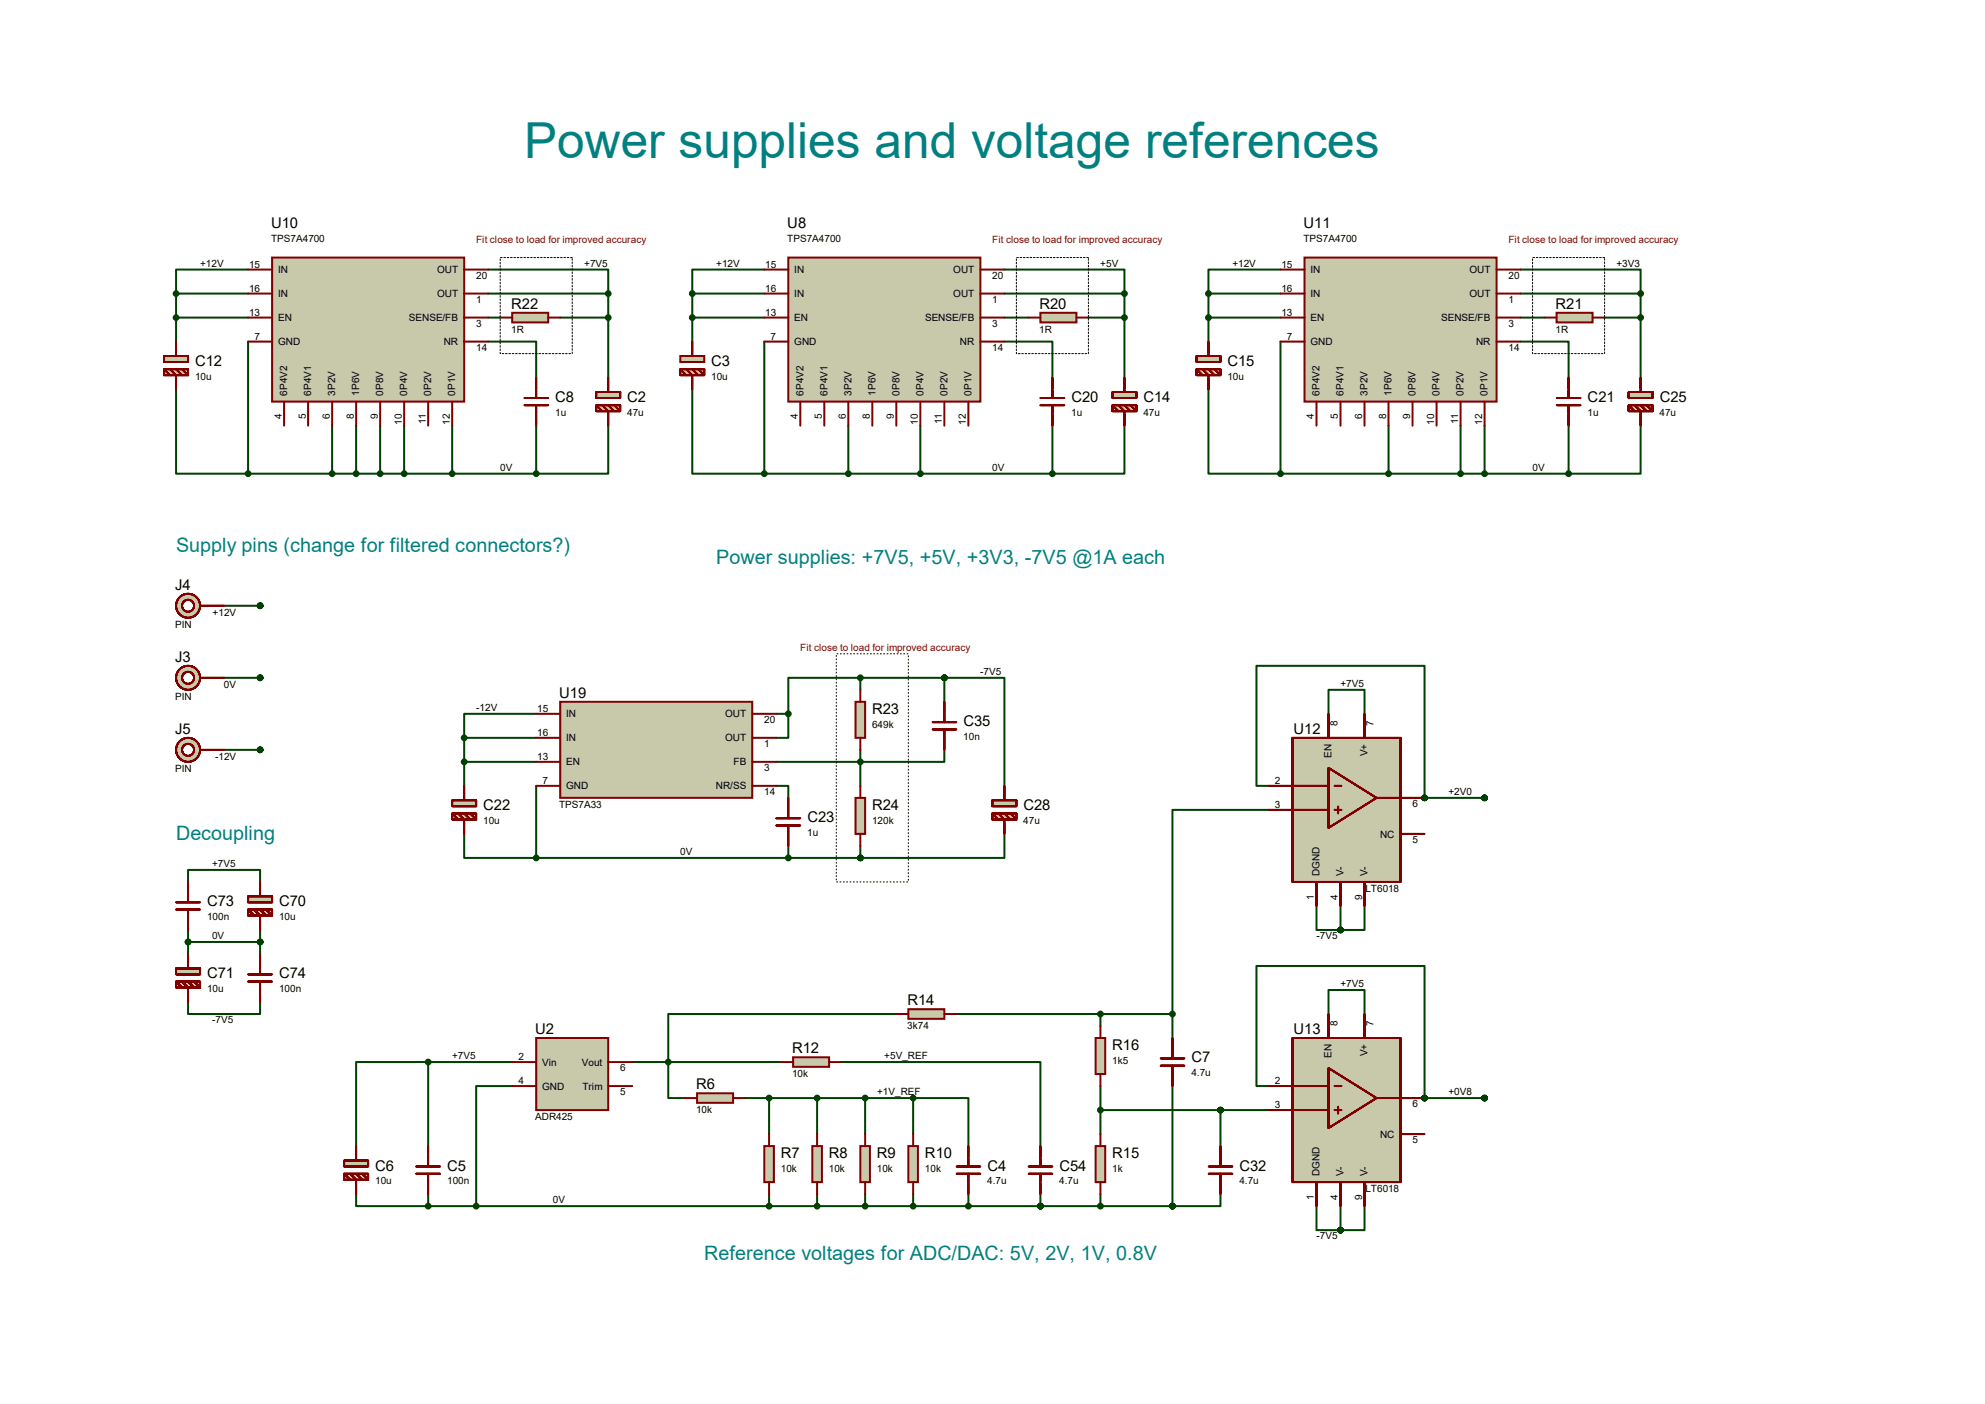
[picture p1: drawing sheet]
<svg xmlns="http://www.w3.org/2000/svg" width="420mm" height="297mm" viewBox="0 0 420 297" stroke-linecap="round" stroke-linejoin="round" font-family="sans-serif">
<g fill="none" stroke="#004000" stroke-width=".42">
<path d="M52.5 57h-15.2v5.1M103.3 57h25.4v5.1M161.7 57h-15.2v5.1M212.5 57h25.4v5.1M270.9 57h-15.2v5.1M321.7 57h25.4v5.1M37.3 62.1h15.2M37.3 67.2h15.2M37.3 62.1v10.2M52.5 72.3v27.9M103.3 72.3h10.2v7.6M103.3 62.1h25.4"/>
<path d="M103.3 67.2h2.5M118.5 67.2h10.2M128.7 62.1v17.8M146.5 62.1h15.2M146.5 67.2h15.2M146.5 62.1v10.2M161.7 72.3v27.9M212.5 72.3h10.2v7.6M212.5 62.1h25.4M212.5 67.2h5.1M230.3 67.2h7.6M237.9 62.1v17.8"/>
<path d="M255.7 62.1h15.2M255.7 62.1v10.2M255.7 67.2h15.2M270.9 72.3v27.9M321.7 72.3h10.2v7.6M321.7 62.1h25.4M321.7 67.2h5.1M339.5 67.2h7.6M347.1 62.1v17.8M37.3 82.4v17.8h15.2M70.3 90v10.2M75.4 90v10.2"/>
<path d="M80.4 90v10.2M85.5 90v10.2M95.7 90v10.2M113.5 90v10.2M128.7 90v10.2h-15.2M146.5 82.4v17.8h15.2M179.5 90v10.2M194.7 90v10.2M222.7 90v10.2M237.9 90v10.2h-15.2M255.7 82.4v17.8h15.2M293.8 90v10.2"/>
<path d="M309 90v10.2M314.1 90v10.2M331.9 90v10.2M347.1 90v10.2h-15.2M52.5 100.2h61M161.7 100.2h61M270.9 100.2h61M98.2 156.1h15.3M98.2 156.1v10.1M113.5 151h-15.3v5.1M164.3 151h2.5M166.8 151v5.1h-2.5"/>
<path d="M182 143.4h-15.2v7.6M182 143.4v2.5M182 158.6v7.6M182 143.4h17.8M199.8 158.6v2.6h-35.5M199.8 143.4h12.7v22.8M199.8 143.4v5.1M281.1 151v-5.1h7.6v5.1M98.2 176.4v5.1h15.3M98.2 161.2h15.3M113.5 166.2v15.3M164.3 166.2h2.5v2.6"/>
<path d="M166.8 178.9v2.6M182 178.9v2.6M212.5 176.4v5.1h-30.5M268.4 171.3h-20.3v43.2M268.4 166.2h-2.5v-25.4h35.5v28M113.5 181.5h68.5M278.6 191.6v5.1h5M283.6 191.6v5.1M288.7 191.6v5.1h-5.1M189.7 214.5h-48.3v17.8h3.5M202.4 214.5h45.7M232.8 214.5v2.5"/>
<path d="M248.1 214.5v5.1M90.6 224.7h-15.2v17.7M90.6 224.7h17.8M90.6 224.7v17.7M108.4 229.7h-7.6v25.4M133.8 224.7h31.5M157.6 232.3h35.6M162.7 232.3v7.6M172.9 232.3v7.6M178 224.7h42.1v17.7M183 232.3v7.6M193.2 232.3h11.7v10.1"/>
<path d="M193.2 232.3v7.6M232.8 229.7v10.2M232.8 234.8h25.4v7.6M248.1 229.7v25.4M75.4 252.6v2.5h15.2M90.6 255.1h157.5M90.6 252.6v2.5M162.7 252.6v2.5M172.9 252.6v2.5M183 252.6v2.5M193.2 252.6v2.5M204.9 252.6v2.5"/>
<path d="M220.1 252.6v2.5M232.8 252.6v2.5M258.2 252.6v2.5h-10.1"/>
</g>
<circle cx="301.4" cy="168.8" r=".21" fill="#004000"/>
<path d="M301.4 168.8h12.7M39.8 186.6v-2.6h15.2v2.6M39.8 199.3h15.2M39.8 196.7v5.1M55 196.7v5.1M39.8 212v2.5h15.2v-2.5M281.1 214.5v-5.1h7.6v5.1M258.2 234.8h10.2M268.4 229.7h-2.5v-25.4h35.5v28M278.6 255.1v5.1h5M283.6 255.1v5.1M288.7 255.1v5.1h-5.1" fill="none" stroke="#004000" stroke-width=".42"/>
<circle cx="301.4" cy="232.3" r=".21" fill="#004000"/>
<path d="M47.4 128.1h7.6M47.4 143.4h7.6M47.4 158.6h7.6M301.4 232.3h12.7" fill="none" stroke="#004000" stroke-width=".42"/>
<path d="M276 54.5h40.7v30.5h-40.7z" fill="#c8c8aa" stroke="#800000" stroke-width=".42"/>
<g fill="none" stroke="#800000" stroke-width=".42">
<path d="M270.9 57h5.1M316.7 57h5M270.9 62.1h5.1M270.9 67.2h5.1M270.9 72.3h5.1M316.7 62.1h5M316.7 67.2h5M316.7 72.3h5M278.6 85v5M283.6 85v5M288.7 85v5M293.8 85v5"/>
<path d="M298.9 85v5M304 85v5M309 85v5M314.1 85v5"/>
</g>
<path d="M147.5 231.3h7.6v2h-7.6z" fill="#c8c8aa" stroke="#800000" stroke-width=".42"/>
<path d="M144.9 232.3h2.6M155.1 232.3h2.5" fill="none" stroke="#800000" stroke-width=".42"/>
<path d="M161.7 242.4h2v7.7h-2z" fill="#c8c8aa" stroke="#800000" stroke-width=".42"/>
<path d="M162.7 239.9v2.5M162.7 250.1v2.5" fill="none" stroke="#800000" stroke-width=".42"/>
<g fill="#004000" stroke="#004000" stroke-width=".42">
<circle cx="162.7" cy="232.3" r=".51"/>
<circle cx="162.7" cy="255.1" r=".51"/>
</g>
<path d="M167.8 223.6h7.6v2.1h-7.6z" fill="#c8c8aa" stroke="#800000" stroke-width=".42"/>
<path d="M165.3 224.7h2.5M175.4 224.7h2.6" fill="none" stroke="#800000" stroke-width=".42"/>
<circle cx="141.4" cy="224.7" r=".51" fill="#004000" stroke="#004000" stroke-width=".42"/>
<path d="M113.5 219.6h15.2v15.2h-15.2z" fill="#c8c8aa" stroke="#800000" stroke-width=".42"/>
<path d="M108.4 224.7h5.1M108.4 229.7h5.1M128.7 224.7h5.1M128.7 229.7h5.1" fill="none" stroke="#800000" stroke-width=".42"/>
<g fill="#004000" stroke="#004000" stroke-width=".42">
<circle cx="100.8" cy="255.1" r=".51"/>
<circle cx="90.6" cy="255.1" r=".51"/>
<circle cx="90.6" cy="224.7" r=".51"/>
</g>
<path d="M192.2 213.5h7.6v2h-7.6z" fill="#c8c8aa" stroke="#800000" stroke-width=".42"/>
<path d="M189.7 214.5h2.5M199.8 214.5h2.6" fill="none" stroke="#800000" stroke-width=".42"/>
<path d="M231.8 242.4h2v7.7h-2z" fill="#c8c8aa" stroke="#800000" stroke-width=".42"/>
<path d="M232.8 239.9v2.5M232.8 250.1v2.5" fill="none" stroke="#800000" stroke-width=".42"/>
<path d="M231.8 219.6h2v7.6h-2z" fill="#c8c8aa" stroke="#800000" stroke-width=".42"/>
<path d="M232.8 217v2.6M232.8 227.2v2.5" fill="none" stroke="#800000" stroke-width=".42"/>
<g fill="#004000" stroke="#004000" stroke-width=".42">
<circle cx="232.8" cy="214.5" r=".51"/>
<circle cx="232.8" cy="234.8" r=".51"/>
<circle cx="204.9" cy="255.1" r=".51"/>
<circle cx="232.8" cy="255.1" r=".51"/>
<circle cx="248.1" cy="214.5" r=".51"/>
<circle cx="347.1" cy="62.1" r=".51"/>
<circle cx="293.8" cy="100.2" r=".51"/>
<circle cx="331.9" cy="100.2" r=".51"/>
<circle cx="270.9" cy="100.2" r=".51"/>
<circle cx="347.1" cy="67.2" r=".51"/>
<circle cx="255.7" cy="62.1" r=".51"/>
<circle cx="255.7" cy="67.2" r=".51"/>
</g>
<path d="M166.8 54.5h40.6v30.5h-40.6z" fill="#c8c8aa" stroke="#800000" stroke-width=".42"/>
<g fill="none" stroke="#800000" stroke-width=".42">
<path d="M161.7 57h5.1M207.4 57h5.1M161.7 62.1h5.1M161.7 67.2h5.1M161.7 72.3h5.1M207.4 62.1h5.1M207.4 67.2h5.1M207.4 72.3h5.1M169.3 85v5M174.4 85v5M179.5 85v5M184.6 85v5"/>
<path d="M189.7 85v5M194.7 85v5M199.8 85v5M204.9 85v5"/>
</g>
<g fill="#004000" stroke="#004000" stroke-width=".42">
<circle cx="237.9" cy="62.1" r=".51"/>
<circle cx="222.7" cy="100.2" r=".51"/>
<circle cx="161.7" cy="100.2" r=".51"/>
<circle cx="237.9" cy="67.2" r=".51"/>
<circle cx="146.5" cy="62.1" r=".51"/>
<circle cx="146.5" cy="67.2" r=".51"/>
</g>
<path d="M57.6 54.5h40.6v30.5h-40.6z" fill="#c8c8aa" stroke="#800000" stroke-width=".42"/>
<g fill="none" stroke="#800000" stroke-width=".42">
<path d="M52.5 57h5.1M98.2 57h5.1M52.5 62.1h5.1M52.5 67.2h5.1M52.5 72.3h5.1M98.2 62.1h5.1M98.2 67.2h5.1M98.2 72.3h5.1M60.1 85v5M65.2 85v5M70.3 85v5M75.4 85v5"/>
<path d="M80.4 85v5M85.5 85v5M90.6 85v5M95.7 85v5"/>
</g>
<path d="M108.4 66.2h7.6v2h-7.6z" fill="#c8c8aa" stroke="#800000" stroke-width=".42"/>
<path d="M105.8 67.2h2.6M116 67.2h2.5" fill="none" stroke="#800000" stroke-width=".42"/>
<g fill="#004000" stroke="#004000" stroke-width=".42">
<circle cx="128.7" cy="62.1" r=".51"/>
<circle cx="113.5" cy="100.2" r=".51"/>
<circle cx="52.5" cy="100.2" r=".51"/>
<circle cx="128.7" cy="67.2" r=".51"/>
<circle cx="37.3" cy="62.1" r=".51"/>
<circle cx="37.3" cy="67.2" r=".51"/>
<circle cx="309" cy="100.2" r=".51"/>
<circle cx="314.1" cy="100.2" r=".51"/>
<circle cx="179.5" cy="100.2" r=".51"/>
<circle cx="194.7" cy="100.2" r=".51"/>
<circle cx="70.3" cy="100.2" r=".51"/>
<circle cx="75.4" cy="100.2" r=".51"/>
<circle cx="80.4" cy="100.2" r=".51"/>
<circle cx="85.5" cy="100.2" r=".51"/>
<circle cx="95.7" cy="100.2" r=".51"/>
</g>
<path d="M118.5 148.5h40.7v20.3h-40.7z" fill="#c8c8aa" stroke="#800000" stroke-width=".42"/>
<path d="M113.5 156.1h5M113.5 151h5M159.2 156.1h5.1M159.2 151h5.1M113.5 161.2h5M113.5 166.2h5M159.2 161.2h5.1M159.2 166.2h5.1" fill="none" stroke="#800000" stroke-width=".42"/>
<g fill="#004000" stroke="#004000" stroke-width=".42">
<circle cx="98.2" cy="156.1" r=".51"/>
<circle cx="98.2" cy="161.2" r=".51"/>
<circle cx="113.5" cy="181.5" r=".51"/>
</g>
<path d="M181 148.5h2v7.6h-2z" fill="#c8c8aa" stroke="#800000" stroke-width=".42"/>
<path d="M182 145.9v2.6M182 156.1v2.5" fill="none" stroke="#800000" stroke-width=".42"/>
<path d="M181 168.8h2v7.6h-2z" fill="#c8c8aa" stroke="#800000" stroke-width=".42"/>
<path d="M182 166.2v2.6M182 176.4v2.5" fill="none" stroke="#800000" stroke-width=".42"/>
<g fill="#004000" stroke="#004000" stroke-width=".42">
<circle cx="166.8" cy="151" r=".51"/>
<circle cx="182" cy="143.4" r=".51"/>
<circle cx="166.8" cy="181.5" r=".51"/>
<circle cx="182" cy="161.2" r=".51"/>
</g>
<path d="M220.1 66.2h7.7v2h-7.7z" fill="#c8c8aa" stroke="#800000" stroke-width=".42"/>
<path d="M217.6 67.2h2.5M227.8 67.2h2.5" fill="none" stroke="#800000" stroke-width=".42"/>
<path d="M329.4 66.2h7.6v2h-7.6z" fill="#c8c8aa" stroke="#800000" stroke-width=".42"/>
<path d="M326.8 67.2h2.6M337 67.2h2.5" fill="none" stroke="#800000" stroke-width=".42"/>
<path d="M171.9 242.4h2v7.7h-2z" fill="#c8c8aa" stroke="#800000" stroke-width=".42"/>
<path d="M172.9 239.9v2.5M172.9 250.1v2.5" fill="none" stroke="#800000" stroke-width=".42"/>
<path d="M182 242.4h2.1v7.7h-2.1z" fill="#c8c8aa" stroke="#800000" stroke-width=".42"/>
<path d="M183 239.9v2.5M183 250.1v2.5" fill="none" stroke="#800000" stroke-width=".42"/>
<path d="M192.2 242.4h2v7.7h-2z" fill="#c8c8aa" stroke="#800000" stroke-width=".42"/>
<path d="M193.2 239.9v2.5M193.2 250.1v2.5" fill="none" stroke="#800000" stroke-width=".42"/>
<g fill="#004000" stroke="#004000" stroke-width=".42">
<circle cx="193.2" cy="232.3" r=".51"/>
<circle cx="183" cy="232.3" r=".51"/>
<circle cx="172.9" cy="232.3" r=".51"/>
<circle cx="172.9" cy="255.1" r=".51"/>
<circle cx="183" cy="255.1" r=".51"/>
<circle cx="193.2" cy="255.1" r=".51"/>
</g>
<path d="M177 138.3h15.2v48.3h-15.2z" fill="none" stroke="#000" stroke-width=".21" stroke-dasharray=".4 .4 .4 .4 .4 .4 .4 .4" stroke-linecap="butt"/>
<path d="M105.8 54.5h15.3v20.3h-15.3zM215.1 54.5h15.2v20.3h-15.2zM324.3 54.5h15.2v20.3h-15.2z" fill="none" stroke="#000" stroke-width=".21" stroke-dasharray=".4 .4 .4 .4 .4 .4 .4 .4"/>
<g fill="#c8c8aa" stroke="#800000" stroke-width=".42">
<path d="M143.9 75.3h5.1v1.3h-5.1z"/>
<path d="M143.9 78.1h5.1v1.3h-5.1z"/>
</g>
<path d="M143.9 78.1l1.3 1.3M145.2 78.1l1.3 1.3v3M146.5 72.3v3M146.5 78.1l1.2 1.3M147.7 78.1l1.3 1.3" fill="none" stroke="#800000" stroke-width=".42"/>
<g fill="#c8c8aa" stroke="#800000" stroke-width=".42">
<path d="M253.2 75.3h5v1.3h-5z"/>
<path d="M253.2 78.1h5v1.3h-5z"/>
</g>
<path d="M253.2 78.1l1.2 1.3M254.4 78.1l1.3 1.3v3M255.7 72.3v3M255.7 78.1l1.3 1.3M257 78.1l1.2 1.3" fill="none" stroke="#800000" stroke-width=".42"/>
<g fill="#c8c8aa" stroke="#800000" stroke-width=".42">
<path d="M95.7 169.3h5.1v1.3h-5.1z"/>
<path d="M95.7 172.1h5.1v1.3h-5.1z"/>
</g>
<path d="M95.7 172.1l1.2 1.3M96.9 172.1l1.3 1.3v3M98.2 166.2v3.1M98.2 172.1l1.3 1.3M99.5 172.1l1.3 1.3" fill="none" stroke="#800000" stroke-width=".42"/>
<g fill="#c8c8aa" stroke="#800000" stroke-width=".42">
<path d="M72.8 245.5h5.1v1.3h-5.1z"/>
<path d="M72.8 248.3h5.1v1.3h-5.1z"/>
</g>
<path d="M72.8 248.3l1.3 1.3M74.1 248.3l1.3 1.3v3M75.4 242.4v3.1M75.4 248.3l1.2 1.3M76.6 248.3l1.3 1.3" fill="none" stroke="#800000" stroke-width=".42"/>
<g fill="#c8c8aa" stroke="#800000" stroke-width=".42">
<path d="M126.2 82.9h5v1.3h-5z"/>
<path d="M126.2 85.7h5v1.3h-5z"/>
</g>
<path d="M128.7 79.9v3M126.2 85.7l1.2 1.3M127.4 85.7l1.3 1.3v3M128.7 85.7l1.3 1.3M130 85.7l1.2 1.3" fill="none" stroke="#800000" stroke-width=".42"/>
<g fill="#c8c8aa" stroke="#800000" stroke-width=".42">
<path d="M235.4 82.9h5.1v1.3h-5.1z"/>
<path d="M235.4 85.7h5.1v1.3h-5.1z"/>
</g>
<path d="M237.9 79.9v3M235.4 85.7l1.2 1.3M236.6 85.7l1.3 1.3v3M237.9 85.7l1.3 1.3M239.2 85.7l1.3 1.3" fill="none" stroke="#800000" stroke-width=".42"/>
<g fill="#c8c8aa" stroke="#800000" stroke-width=".42">
<path d="M344.6 82.9h5.1v1.3h-5.1z"/>
<path d="M344.6 85.7h5.1v1.3h-5.1z"/>
</g>
<path d="M347.1 79.9v3M344.6 85.7l1.3 1.3M345.9 85.7l1.2 1.3v3M347.1 85.7l1.3 1.3M348.4 85.7l1.3 1.3" fill="none" stroke="#800000" stroke-width=".42"/>
<g fill="#c8c8aa" stroke="#800000" stroke-width=".42">
<path d="M210 169.3h5.1v1.3h-5.1z"/>
<path d="M210 172.1h5.1v1.3h-5.1z"/>
</g>
<path d="M210 172.1l1.2 1.3M211.2 172.1l1.3 1.3v3M212.5 166.2v3.1M212.5 172.1l1.3 1.3M213.8 172.1l1.3 1.3" fill="none" stroke="#800000" stroke-width=".42"/>
<g fill="#c8c8aa" stroke="#800000" stroke-width=".42">
<path d="M34.7 75.3h5.1v1.3h-5.1z"/>
<path d="M34.7 78.1h5.1v1.3h-5.1z"/>
</g>
<g fill="none" stroke="#800000" stroke-width=".42">
<path d="M34.7 78.1l1.3 1.3M36 78.1l1.3 1.3v3M37.3 72.3v3M37.3 78.1l1.2 1.3M38.5 78.1l1.3 1.3M113.5 79.9v4.3M222.7 79.9v4.3M331.9 79.9v4.3M110.9 85.7h5.1M110.9 84.2h5.1M113.5 85.7v4.3M220.1 85.7h5.1"/>
<path d="M220.1 84.2h5.1M222.7 85.7v4.3M329.4 85.7h5M329.4 84.2h5M331.9 85.7v4.3M197.3 154.3h5.1M197.3 152.8h5.1M199.8 148.5v4.3M199.8 154.3v4.3M164.3 174.6h5M164.3 173.1h5M166.8 168.8v4.3"/>
<path d="M166.8 174.6v4.3M248.1 219.6v4.3M245.5 225.4h5.1M245.5 223.9h5.1M248.1 225.4v4.3M88.1 248.3h5M88.1 246.8h5M90.6 242.4v4.4M90.6 248.3v4.3M202.4 248.3h5M202.4 246.8h5M204.9 242.4v4.4"/>
<path d="M204.9 248.3v4.3M217.6 248.3h5.1M217.6 246.8h5.1M220.1 242.4v4.4M220.1 248.3v4.3M255.7 248.3h5.1M255.7 246.8h5.1M258.2 242.4v4.4M258.2 248.3v4.3"/>
</g>
<g fill="#004000" stroke="#004000" stroke-width=".42">
<circle cx="220.1" cy="255.1" r=".51"/>
<circle cx="182" cy="181.5" r=".51"/>
<circle cx="199.8" cy="143.4" r=".51"/>
</g>
<g fill="#c8c8aa" stroke="#800000" stroke-width=".42">
<path d="M273.5 156.1h22.8v30.5h-22.8z"/>
<path d="M281.1 162.4l10.2 6.4-10.2 6.3z"/>
</g>
<path d="M281.1 151v5.1M288.7 151v5.1M268.4 166.2h12.7M268.4 171.3h12.7M282.4 166.2h1.5M282.4 171.3h1.5M283.1 170.6v1.5M291.3 168.8h10.1M296.3 176.4h5.1M278.6 186.6v5M283.6 186.6v5M288.7 186.6v5" fill="none" stroke="#800000" stroke-width=".42"/>
<g fill="#004000" stroke="#004000" stroke-width=".42">
<circle cx="283.6" cy="196.7" r=".51"/>
<circle cx="248.1" cy="255.1" r=".51"/>
<circle cx="258.2" cy="234.8" r=".51"/>
<circle cx="301.4" cy="168.8" r=".51"/>
<circle cx="314.1" cy="168.8" r=".51"/>
<circle cx="55" cy="199.3" r=".51"/>
<circle cx="39.8" cy="199.3" r=".51"/>
</g>
<g fill="#c8c8aa" stroke="#800000" stroke-width=".42">
<path d="M52.5 189.6h5.1v1.3h-5.1z"/>
<path d="M52.5 192.4h5.1v1.3h-5.1z"/>
</g>
<path d="M52.5 192.4l1.3 1.3M53.8 192.4l1.2 1.3v3M55 186.6v3M55 192.4l1.3 1.3M56.3 192.4l1.3 1.3" fill="none" stroke="#800000" stroke-width=".42"/>
<g fill="#c8c8aa" stroke="#800000" stroke-width=".42">
<path d="M37.3 204.9h5v1.2h-5z"/>
<path d="M37.3 207.6h5v1.3h-5z"/>
</g>
<g fill="none" stroke="#800000" stroke-width=".42">
<path d="M37.3 192.4h5M37.3 190.9h5M39.8 186.6v4.3M39.8 192.4v4.3M37.3 207.6l1.2 1.3M38.5 207.6l1.3 1.3v3.1M39.8 201.8v3.1M39.8 207.6l1.3 1.3M41.1 207.6l1.2 1.3M52.5 207.6h5.1M52.5 206.1h5.1M55 201.8v4.3"/>
<path d="M55 207.6v4.4"/>
</g>
<g fill="#c8c8aa" stroke="#800000" stroke-width=".42">
<path d="M273.5 219.6h22.8v30.5h-22.8z"/>
<path d="M281.1 225.9l10.2 6.4-10.2 6.3z"/>
</g>
<path d="M281.1 214.5v5.1M288.7 214.5v5.1M268.4 229.7h12.7M268.4 234.8h12.7M282.4 229.7h1.5M282.4 234.8h1.5M283.1 234.1v1.5M291.3 232.3h10.1M296.3 239.9h5.1M278.6 250.1v5M283.6 250.1v5M288.7 250.1v5" fill="none" stroke="#800000" stroke-width=".42"/>
<g fill="#004000" stroke="#004000" stroke-width=".42">
<circle cx="283.6" cy="260.2" r=".51"/>
<circle cx="301.4" cy="232.3" r=".51"/>
<circle cx="314.1" cy="232.3" r=".51"/>
</g>
<circle cx="39.8" cy="128.1" r="2.54" fill="#c8c8aa" stroke="#800000" stroke-width=".42"/>
<circle cx="39.8" cy="128.1" r="1.27" fill="#fff" stroke="#800000" stroke-width=".42"/>
<path d="M42.3 128.1h5.1" fill="none" stroke="#800000" stroke-width=".42"/>
<circle cx="55" cy="128.1" r=".51" fill="#004000" stroke="#004000" stroke-width=".42"/>
<circle cx="39.8" cy="143.4" r="2.54" fill="#c8c8aa" stroke="#800000" stroke-width=".42"/>
<circle cx="39.8" cy="143.4" r="1.27" fill="#fff" stroke="#800000" stroke-width=".42"/>
<path d="M42.3 143.4h5.1" fill="none" stroke="#800000" stroke-width=".42"/>
<circle cx="55" cy="143.4" r=".51" fill="#004000" stroke="#004000" stroke-width=".42"/>
<circle cx="39.8" cy="158.6" r="2.54" fill="#c8c8aa" stroke="#800000" stroke-width=".42"/>
<circle cx="39.8" cy="158.6" r="1.27" fill="#fff" stroke="#800000" stroke-width=".42"/>
<path d="M42.3 158.6h5.1" fill="none" stroke="#800000" stroke-width=".42"/>
<circle cx="55" cy="158.6" r=".51" fill="#004000" stroke="#004000" stroke-width=".42"/>
<text font-size="10.5" fill="#008080" x="110.9" y="33.5">Power supplies and voltage references</text>
<g font-size="4.2" fill="#008080">
<text x="37.3" y="116.7">Supply pins (change for filtered connectors?)</text>
<text x="151.6" y="119.3">Power supplies: +7V5, +5V, +3V3, -7V5 @1A each</text>
<text x="37.3" y="177.7">Decoupling</text>
<text x="149" y="266.6">Reference voltages for ADC/DAC: 5V, 2V, 1V, 0.8V</text>
</g>
<g font-size="3.1">
<text x="57.4" y="48.2">U10</text>
<text x="166.6" y="48.2">U8</text>
<text x="275.8" y="48.2">U11</text>
<text x="108.2" y="65.3">R22</text>
<text x="219.9" y="65.3">R20</text>
<text x="329.2" y="65.3">R21</text>
<text x="41.3" y="77.4">C12</text>
<text x="150.5" y="77.4">C3</text>
<text x="259.7" y="77.4">C15</text>
<text x="117.5" y="85">C8</text>
<text x="132.7" y="85">C2</text>
<text x="226.7" y="85">C20</text>
<text x="241.9" y="85">C14</text>
<text x="335.9" y="85">C21</text>
<text x="351.2" y="85">C25</text>
<text x="37" y="124.7">J4</text>
<text x="37" y="140">J3</text>
<text x="118.3" y="147.6">U19</text>
<text x="37" y="155.2">J5</text>
<text x="184.5" y="151.1">R23</text>
<text x="203.8" y="153.6">C35</text>
<text x="273.7" y="155.2">U12</text>
<text x="102.2" y="171.4">C22</text>
<text x="170.8" y="173.9">C23</text>
<text x="184.5" y="171.4">R24</text>
<text x="216.5" y="171.4">C28</text>
<text x="43.8" y="191.7">C73</text>
<text x="59.1" y="191.7">C70</text>
<text x="43.8" y="207">C71</text>
<text x="59.1" y="207">C74</text>
<text x="192" y="212.6">R14</text>
<text x="113.2" y="218.7">U2</text>
<text x="273.7" y="218.7">U13</text>
<text x="167.6" y="222.8">R12</text>
<text x="235.3" y="222.2">R16</text>
<text x="252.1" y="224.7">C7</text>
<text x="147.3" y="230.4">R6</text>
<text x="165.2" y="245.1">R7</text>
<text x="175.4" y="245.1">R8</text>
<text x="185.6" y="245.1">R9</text>
<text x="195.7" y="245.1">R10</text>
<text x="235.3" y="245.1">R15</text>
<text x="79.4" y="247.6">C6</text>
<text x="94.6" y="247.6">C5</text>
<text x="208.9" y="247.6">C4</text>
<text x="224.2" y="247.6">C54</text>
<text x="262.3" y="247.6">C32</text>
</g>
<g font-size="2.1">
<text x="57.4" y="51.1">TPS7A4700</text>
<text x="166.6" y="51.1">TPS7A4700</text>
<text x="275.8" y="51.1">TPS7A4700</text>
<text x="42.3" y="56.4">+12V</text>
<text x="52.7" y="56.6">15</text>
<text x="58.8" y="57.8">IN</text>
<text x="92.5" y="57.8">OUT</text>
<text x="100.7" y="59">20</text>
<text x="123.6" y="56.4">+7V5</text>
<text x="151.5" y="56.4">+12V</text>
<text x="161.9" y="56.6">15</text>
<text x="168.1" y="57.8">IN</text>
<text x="201.7" y="57.8">OUT</text>
<text x="210" y="59">20</text>
<text x="232.8" y="56.4">+5V</text>
<text x="260.8" y="56.4">+12V</text>
<text x="271.1" y="56.6">15</text>
<text x="277.3" y="57.8">IN</text>
<text x="310.9" y="57.8">OUT</text>
<text x="319.2" y="59">20</text>
<text x="342" y="56.4">+3V3</text>
<text x="52.7" y="61.7">16</text>
<text x="58.8" y="62.9">IN</text>
<text x="92.5" y="62.9">OUT</text>
<text x="100.7" y="64.1">1</text>
<text x="161.9" y="61.7">16</text>
<text x="168.1" y="62.9">IN</text>
<text x="201.7" y="62.9">OUT</text>
<text x="210" y="64.1">1</text>
<text x="271.1" y="61.7">16</text>
<text x="277.3" y="62.9">IN</text>
<text x="310.9" y="62.9">OUT</text>
<text x="319.2" y="64.1">1</text>
<text x="52.7" y="66.8">13</text>
<text x="53.8" y="71.9">7</text>
<text x="58.8" y="67.9">EN</text>
<text x="86.5" y="67.9">SENSE/FB</text>
<text x="100.7" y="69.1">3</text>
<text x="108.2" y="70.4">1R</text>
<text x="161.9" y="66.8">13</text>
<text x="163.1" y="71.9">7</text>
<text x="168.1" y="67.9">EN</text>
<text x="195.7" y="67.9">SENSE/FB</text>
<text x="210" y="69.1">3</text>
<text x="219.9" y="70.4">1R</text>
<text x="271.1" y="66.8">13</text>
<text x="272.3" y="71.9">7</text>
<text x="277.3" y="67.9">EN</text>
<text x="304.9" y="67.9">SENSE/FB</text>
<text x="319.2" y="69.1">3</text>
<text x="329.1" y="70.4">1R</text>
<text x="58.8" y="73">GND</text>
<text x="93.9" y="73">NR</text>
<text x="100.7" y="74.2">14</text>
<text x="168.1" y="73">GND</text>
<text x="203.1" y="73">NR</text>
<text x="210" y="74.2">14</text>
<text x="277.3" y="73">GND</text>
<text x="312.3" y="73">NR</text>
<text x="319.2" y="74.2">14</text>
<text x="41.3" y="80.3">10u</text>
<text x="60.8" y="83.7" transform="rotate(-90 60.8 83.7)">6P4V2</text>
<text x="65.9" y="83.7" transform="rotate(-90 65.9 83.7)">6P4V1</text>
<text x="70.9" y="83.7" transform="rotate(-90 70.9 83.7)">3P2V</text>
<text x="76" y="83.7" transform="rotate(-90 76 83.7)">1P6V</text>
<text x="81.1" y="83.7" transform="rotate(-90 81.1 83.7)">0P8V</text>
<text x="86.2" y="83.7" transform="rotate(-90 86.2 83.7)">0P4V</text>
<text x="91.3" y="83.7" transform="rotate(-90 91.3 83.7)">0P2V</text>
<text x="96.3" y="83.7" transform="rotate(-90 96.3 83.7)">0P1V</text>
<text x="150.5" y="80.3">10u</text>
<text x="170" y="83.7" transform="rotate(-90 170 83.7)">6P4V2</text>
<text x="175.1" y="83.7" transform="rotate(-90 175.1 83.7)">6P4V1</text>
<text x="180.2" y="83.7" transform="rotate(-90 180.2 83.7)">3P2V</text>
<text x="185.2" y="83.7" transform="rotate(-90 185.2 83.7)">1P6V</text>
<text x="190.3" y="83.7" transform="rotate(-90 190.3 83.7)">0P8V</text>
<text x="195.4" y="83.7" transform="rotate(-90 195.4 83.7)">0P4V</text>
<text x="200.5" y="83.7" transform="rotate(-90 200.5 83.7)">0P2V</text>
<text x="205.6" y="83.7" transform="rotate(-90 205.6 83.7)">0P1V</text>
<text x="259.7" y="80.3">10u</text>
<text x="279.2" y="83.7" transform="rotate(-90 279.2 83.7)">6P4V2</text>
<text x="284.3" y="83.7" transform="rotate(-90 284.3 83.7)">6P4V1</text>
<text x="289.4" y="83.7" transform="rotate(-90 289.4 83.7)">3P2V</text>
<text x="294.4" y="83.7" transform="rotate(-90 294.4 83.7)">1P6V</text>
<text x="299.5" y="83.7" transform="rotate(-90 299.5 83.7)">0P8V</text>
<text x="304.6" y="83.7" transform="rotate(-90 304.6 83.7)">0P4V</text>
<text x="309.7" y="83.7" transform="rotate(-90 309.7 83.7)">0P2V</text>
<text x="314.8" y="83.7" transform="rotate(-90 314.8 83.7)">0P1V</text>
<text x="59.6" y="88.7" transform="rotate(-90 59.6 88.7)">4</text>
<text x="64.7" y="88.7" transform="rotate(-90 64.7 88.7)">5</text>
<text x="69.8" y="88.7" transform="rotate(-90 69.8 88.7)">6</text>
<text x="74.8" y="88.7" transform="rotate(-90 74.8 88.7)">8</text>
<text x="79.9" y="88.7" transform="rotate(-90 79.9 88.7)">9</text>
<text x="85" y="89.8" transform="rotate(-90 85 89.8)">10</text>
<text x="90.1" y="89.7" transform="rotate(-90 90.1 89.7)">11</text>
<text x="95.2" y="89.8" transform="rotate(-90 95.2 89.8)">12</text>
<text x="117.5" y="88">1u</text>
<text x="132.7" y="88">47u</text>
<text x="168.8" y="88.7" transform="rotate(-90 168.8 88.7)">4</text>
<text x="173.9" y="88.7" transform="rotate(-90 173.9 88.7)">5</text>
<text x="179" y="88.7" transform="rotate(-90 179 88.7)">6</text>
<text x="184.1" y="88.7" transform="rotate(-90 184.1 88.7)">8</text>
<text x="189.1" y="88.7" transform="rotate(-90 189.1 88.7)">9</text>
<text x="194.2" y="89.8" transform="rotate(-90 194.2 89.8)">10</text>
<text x="199.3" y="89.7" transform="rotate(-90 199.3 89.7)">11</text>
<text x="204.4" y="89.8" transform="rotate(-90 204.4 89.8)">12</text>
<text x="226.7" y="88">1u</text>
<text x="241.9" y="88">47u</text>
<text x="278" y="88.7" transform="rotate(-90 278 88.7)">4</text>
<text x="283.1" y="88.7" transform="rotate(-90 283.1 88.7)">5</text>
<text x="288.2" y="88.7" transform="rotate(-90 288.2 88.7)">6</text>
<text x="293.3" y="88.7" transform="rotate(-90 293.3 88.7)">8</text>
<text x="298.3" y="88.7" transform="rotate(-90 298.3 88.7)">9</text>
<text x="303.4" y="89.8" transform="rotate(-90 303.4 89.8)">10</text>
<text x="308.5" y="89.7" transform="rotate(-90 308.5 89.7)">11</text>
<text x="313.6" y="89.8" transform="rotate(-90 313.6 89.8)">12</text>
<text x="335.9" y="88">1u</text>
<text x="351.1" y="88">47u</text>
<text x="105.8" y="99.6">0V</text>
<text x="210" y="99.6">0V</text>
<text x="324.2" y="99.6">0V</text>
<text x="45" y="130.3">+12V</text>
<text x="37" y="132.8">PIN</text>
<text x="207.4" y="142.8">-7V5</text>
<text x="37" y="148.1">PIN</text>
<text x="47.4" y="145.5">0V</text>
<text x="283.6" y="145.3">+7V5</text>
<text x="100.7" y="150.4">-12V</text>
<text x="113.7" y="150.6">15</text>
<text x="113.7" y="155.7">16</text>
<text x="119.8" y="151.8">IN</text>
<text x="153.4" y="151.8">OUT</text>
<text x="161.7" y="153">20</text>
<text x="184.5" y="154">649k</text>
<text x="283" y="153.5" transform="rotate(-90 283 153.5)">8</text>
<text x="290.6" y="153.5" transform="rotate(-90 290.6 153.5)">7</text>
<text x="45.5" y="160.8">-12V</text>
<text x="113.7" y="160.8">13</text>
<text x="119.8" y="161.9">EN</text>
<text x="119.8" y="156.8">IN</text>
<text x="153.4" y="156.8">OUT</text>
<text x="155.2" y="161.9">FB</text>
<text x="161.7" y="158">1</text>
<text x="203.8" y="156.5">10n</text>
<text x="281.7" y="160.3" transform="rotate(-90 281.7 160.3)">EN</text>
<text x="289.4" y="160" transform="rotate(-90 289.4 160)">V+</text>
<text x="37" y="163.3">PIN</text>
<text x="114.8" y="165.9">7</text>
<text x="119.8" y="167">GND</text>
<text x="151.5" y="167">NR/SS</text>
<text x="161.7" y="163.1">3</text>
<text x="269.7" y="165.9">2</text>
<text x="118.3" y="170.9">TPS7A33</text>
<text x="161.7" y="168.2">14</text>
<text x="269.7" y="170.9">3</text>
<text x="298.9" y="170.7">6</text>
<text x="306.5" y="168.2">+2V0</text>
<text x="102.2" y="174.3">10u</text>
<text x="170.8" y="176.9">1u</text>
<text x="184.5" y="174.3">120k</text>
<text x="216.5" y="174.3">47u</text>
<text x="292" y="177.2">NC</text>
<text x="298.9" y="178.4">5</text>
<text x="44.9" y="183.4">+7V5</text>
<text x="143.9" y="180.9">0V</text>
<text x="279.2" y="185.3" transform="rotate(-90 279.2 185.3)">DGND</text>
<text x="284.3" y="185.3" transform="rotate(-90 284.3 185.3)">V-</text>
<text x="289.4" y="185.3" transform="rotate(-90 289.4 185.3)">V-</text>
<text x="278" y="190.3" transform="rotate(-90 278 190.3)">1</text>
<text x="283.1" y="190.3" transform="rotate(-90 283.1 190.3)">4</text>
<text x="288.2" y="190.3" transform="rotate(-90 288.2 190.3)">9</text>
<text x="288.9" y="188.7">LT6018</text>
<text x="43.8" y="194.6">100n</text>
<text x="59.1" y="194.6">10u</text>
<text x="44.9" y="198.7">0V</text>
<text x="278.5" y="198.7">-7V5</text>
<text x="43.8" y="209.9">10u</text>
<text x="59.1" y="209.9">100n</text>
<text x="283.6" y="208.8">+7V5</text>
<text x="44.9" y="216.5">-7V5</text>
<text x="192" y="217.7">3k74</text>
<text x="283" y="217" transform="rotate(-90 283 217)">8</text>
<text x="290.6" y="217" transform="rotate(-90 290.6 217)">7</text>
<text x="95.7" y="224.1">+7V5</text>
<text x="109.7" y="224.3">2</text>
<text x="114.7" y="225.4">Vin</text>
<text x="123.1" y="225.4">Vout</text>
<text x="131.2" y="226.6">6</text>
<text x="167.6" y="227.8">10k</text>
<text x="187.1" y="224.1">+5V_REF</text>
<text x="235.3" y="225.1">1k5</text>
<text x="252.1" y="227.7">4.7u</text>
<text x="281.7" y="223.8" transform="rotate(-90 281.7 223.8)">EN</text>
<text x="289.4" y="223.5" transform="rotate(-90 289.4 223.5)">V+</text>
<text x="109.7" y="229.4">4</text>
<text x="114.7" y="230.5">GND</text>
<text x="123.2" y="230.5">Trim</text>
<text x="131.2" y="231.7">5</text>
<text x="185.6" y="231.7">+1V_REF</text>
<text x="269.7" y="229.4">2</text>
<text x="306.5" y="231.7">+0V8</text>
<text x="113.2" y="237">ADR425</text>
<text x="147.3" y="235.5">10k</text>
<text x="269.7" y="234.4">3</text>
<text x="298.9" y="234.2">6</text>
<text x="292" y="240.7">NC</text>
<text x="298.9" y="241.9">5</text>
<text x="79.4" y="250.5">10u</text>
<text x="94.6" y="250.5">100n</text>
<text x="165.2" y="248">10k</text>
<text x="175.4" y="248">10k</text>
<text x="185.5" y="248">10k</text>
<text x="195.7" y="248">10k</text>
<text x="208.9" y="250.5">4.7u</text>
<text x="224.1" y="250.5">4.7u</text>
<text x="235.3" y="248">1k</text>
<text x="262.2" y="250.5">4.7u</text>
<text x="279.2" y="248.8" transform="rotate(-90 279.2 248.8)">DGND</text>
<text x="284.3" y="248.8" transform="rotate(-90 284.3 248.8)">V-</text>
<text x="289.4" y="248.8" transform="rotate(-90 289.4 248.8)">V-</text>
<text x="117" y="254.6">0V</text>
<text x="278" y="253.8" transform="rotate(-90 278 253.8)">1</text>
<text x="283.1" y="253.8" transform="rotate(-90 283.1 253.8)">4</text>
<text x="288.2" y="253.8" transform="rotate(-90 288.2 253.8)">9</text>
<text x="288.9" y="252.2">LT6018</text>
<text x="278.5" y="262.2">-7V5</text>
</g>
<g font-size="2.1" fill="#800000">
<text x="100.7" y="51.4">Fit close to load for improved accuracy</text>
<text x="210" y="51.4">Fit close to load for improved accuracy</text>
<text x="319.2" y="51.4">Fit close to load for improved accuracy</text>
<text x="169.3" y="137.7">Fit close to load for improved accuracy</text>
</g>
</svg>
